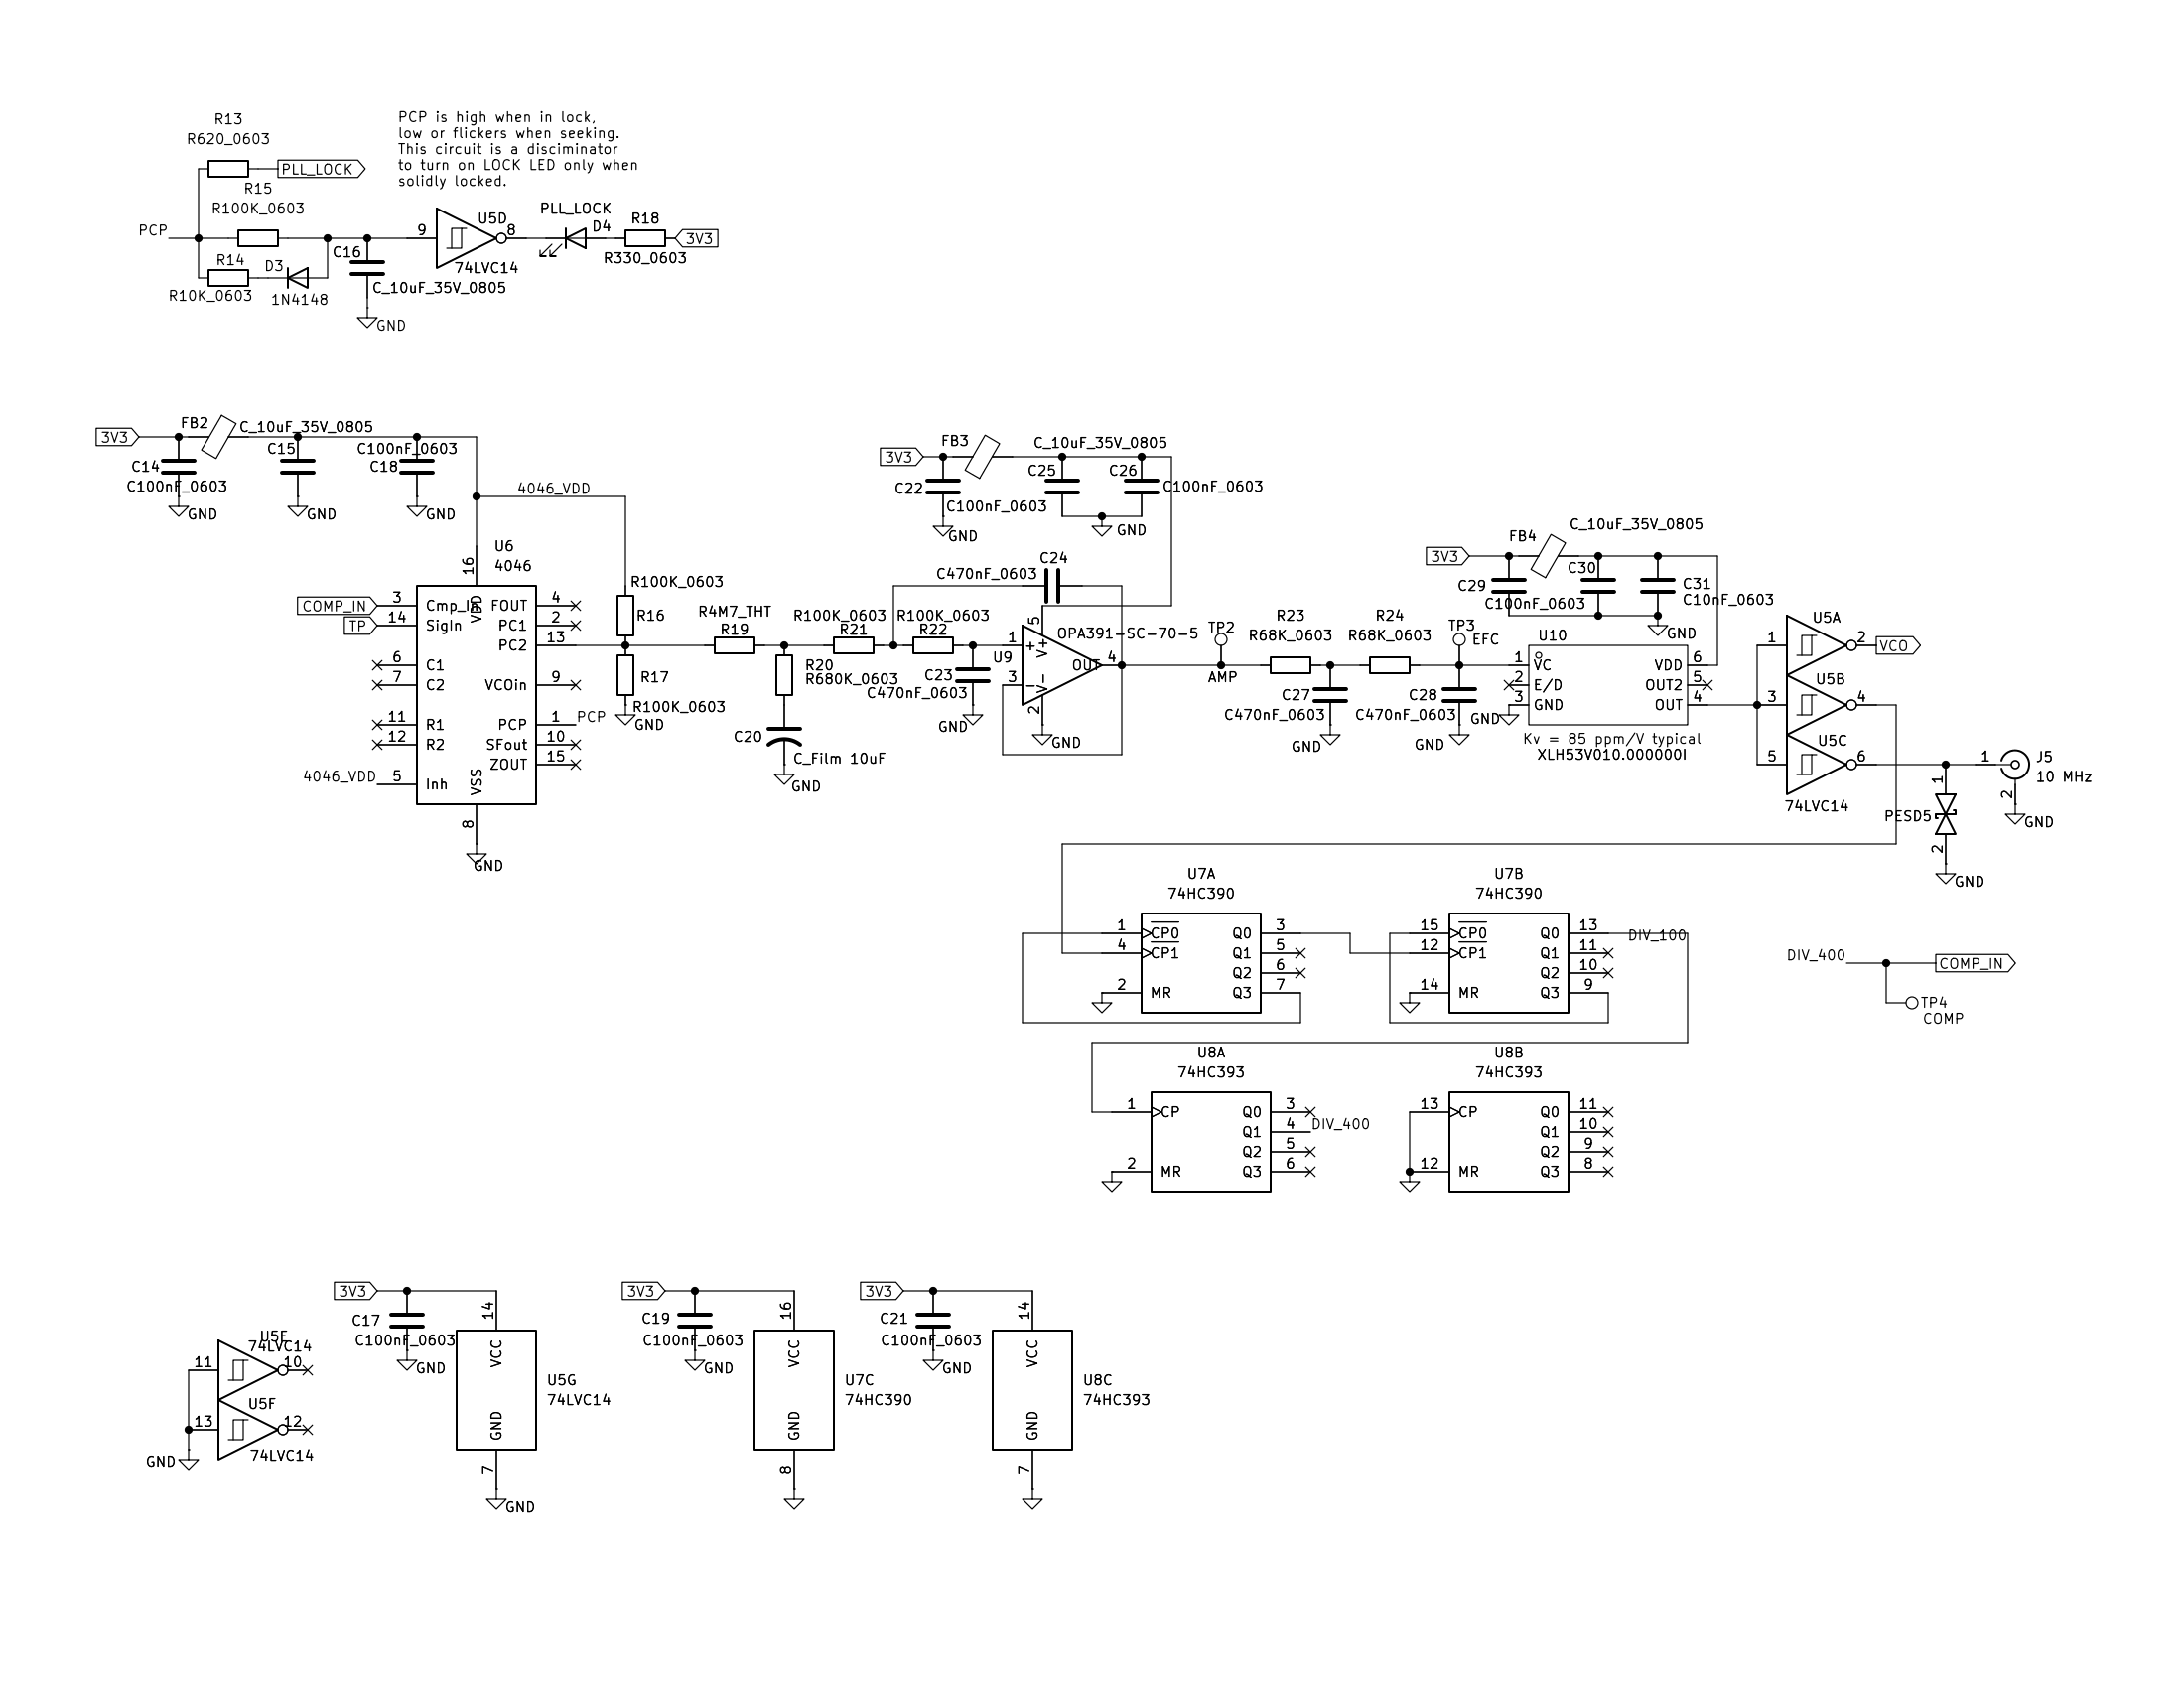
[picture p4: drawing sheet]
<svg xmlns="http://www.w3.org/2000/svg" width="279mm" height="216mm" viewBox="0 0 279 216" stroke-linecap="round" stroke-linejoin="round" font-family="sans-serif">
<g fill="none" stroke="#000" stroke-width=".25">
<path d="M26.7 20.6h5v2h-5zM26.7 34.5h5v2.1h-5zM30.5 29.5h5.1v2h-5.1zM36.8 35.6l2.6-1.3v2.5zM36.8 34.3v2.5M55.9 26.7l7.6 3.8-7.6 3.8zM72.4 30.5l2.5-1.3v2.6zM72.4 29.2v2.6M80 29.5h5.1v2h-5.1zM53.3 74.9h15.3v28h-15.3zM79 76.2h2v5.1h-2zM228.6 78.7l7.6 3.9-7.6 3.8z"/>
<path d="M79 83.8h2v5.1h-2zM91.4 81.5h5.1v2.1h-5.1zM99.3 83.8h2v5.1h-2zM106.7 81.5h5.1v2.1h-5.1zM116.8 81.5h5.1v2.1h-5.1zM130.8 80l10.2 5.1-10.2 5.1zM162.6 84.1h5v2h-5zM175.3 84.1h5v2h-5zM228.6 86.4l7.6 3.8-7.6 3.8zM228.6 94l7.6 3.8-7.6 3.8zM256 97.3a1.82 1.82 0 0 1 2.8-1 1.82 1.82 0 0 1 0 2.9 1.82 1.82 0 0 1-2.8-.9M146 116.8h15.3v12.7h-15.3z"/>
<path d="M185.4 116.8h15.3v12.7h-15.3zM247.6 101.6h2.6l-1.3 2.5zM248.9 104.1l1.3 2.6h-2.6zM249.9 103.6h.3v.5h-2.6v.5h.3M147.3 139.7h15.3v12.7h-15.3zM185.4 139.7h15.3v12.7h-15.3zM27.9 179.1l7.7 3.8-7.7 3.8zM27.9 171.5l7.7 3.8-7.7 3.8zM58.4 170.2h10.2v15.2h-10.2zM96.5 170.2h10.2v15.2h-10.2zM127 170.2h10.2v15.2h-10.2z"/>
</g>
<g fill="none" stroke="#000" stroke-width=".15">
<path d="M21.6 30.5h8.9M26.7 21.6h-1.3v14h1.3M31.7 21.6h3.9M35.6 20.5h10.2l.9 1.1-.9 1.1h-10.2zM35.6 30.5h20.3M41.9 30.5v5.1h-10.2M47 39.4v1.2h1.3l-1.3 1.3-1.3-1.3h1.3M47 39.4h.1M47 30.5v2.8M47 35.3v4.1M59.1 29.2h-1.3v2.6M59.7 29.2h-.6v2.6h-2"/>
<path d="M64.8 30.5h15.2M70.6 31.2l-1.5 1.6h.7h-.7v-.8M71.9 31.2l-1.5 1.6h.7h-.7v-.8M85.1 30.5h1.3M87.3 29.4h4.5v2.2h-4.5l-.9-1.1zM12.3 54.8h4.5l1 1.1-1 1.1h-4.5zM17.8 55.9h8.9M22.9 55.9v2.8M28.3 53.1l1.9 1.1-2.6 4.4-1.8-1zM29.2 55.9h31.8v19M38.1 55.9v2.8M53.3 55.9v2.8"/>
<path d="M112.6 57.3h4.6l.9 1.1-.9 1.1h-4.6zM118.1 58.4h6.4M120.6 58.4v2.8M126 55.7l1.9 1-2.6 4.5-1.8-1.1zM126.9 58.4h23v19.1h-16.6v3.8M135.9 58.4v2.8M146 58.4v2.8M22.9 63.5v1.3h1.2l-1.2 1.2-1.3-1.2h1.3M22.9 63.5h.1M22.9 60.7v2.8M38.1 76.4h9.2l1 1.1-1 1.1h-9.2zM38.1 63.5v1.3h1.3l-1.3 1.2-1.3-1.2h1.3"/>
<path d="M38.1 63.5h.1M38.1 60.7v2.8M44.1 78.9h3.2l1 1.1-1 1.1h-3.2zM48.3 77.5h5M53.3 63.5v1.3h1.3l-1.3 1.2-1.2-1.2h1.2M53.3 63.5h.1M53.3 60.7v2.8M61 63.5h19v12.7M68.6 77.5h5.1M73.1 76.9l1.2 1.2M73.1 79.4l1.2 1.2M74.3 76.9l-1.2 1.2"/>
<path d="M74.3 79.4l-1.2 1.2M120.6 66v1.3h1.3l-1.3 1.3-1.2-1.3h1.2M120.6 66h.1M120.6 63.2v2.8M133.6 74.9h-19.3v7.7M135.6 74.9h7.9v21.6h-15.2v-8.9h2.5M135.9 63.2v2.8h10.1v-2.8M141 66v1.3h1.2l-1.2 1.3-1.3-1.3h1.3M141 66h.1M182.5 70h4.5l1 1.1-1 1.1h-4.5zM188 71.1h8.8M193 71.1v2.8"/>
<path d="M193 75.9v2.8h19.1M198.4 68.4l1.9 1-2.6 4.5-1.8-1.1zM199.3 71.1h20.4v14h-3.8M204.5 71.1v2.8M204.5 75.9v2.8M212.1 78.7v1.3h1.3l-1.3 1.3-1.3-1.3h1.3M212.1 78.7h.1M212.1 71.1v2.8M212.1 75.9v2.8M47.7 94.6l1.2 1.3M47.7 92.1l1.2 1.2M47.7 87l1.2 1.2"/>
<path d="M47.7 84.5l1.2 1.2M48.3 85.1h5M48.3 87.6h5M48.3 92.7h5M48.3 80h5M48.3 95.3h5M48.9 94.6l-1.2 1.3M48.9 92.1l-1.2 1.2M48.9 87l-1.2 1.2M48.9 84.5l-1.2 1.2M68.6 87.6h5.1M68.6 82.6h22.8"/>
<path d="M68.6 97.8h5.1M68.6 92.7h5.1M68.6 80h5.1M68.6 95.3h5.1M73.1 87l1.2 1.2M73.1 94.6l1.2 1.3M73.1 97.2l1.2 1.2M74.3 87l-1.2 1.2M74.3 94.6l-1.2 1.3M74.3 97.2l-1.2 1.2M80 90.2v1.2h1.3l-1.3 1.3-1.3-1.3h1.3M80 90.2h.1"/>
<path d="M80 81.3v2.5M80 88.9v1.3M96.5 82.6h10.2M100.3 97.8v1.3h1.3l-1.3 1.2-1.2-1.2h1.2M100.3 97.8h.1M100.3 82.6v1.2M100.3 88.9v4.1M100.3 94.5v3.3M111.8 82.6h5M121.9 82.6h8.9M124.5 90.2v1.2h1.2l-1.2 1.3-1.3-1.3h1.3M124.5 90.2h.1"/>
<path d="M124.5 82.6v2.7M124.5 87.4v2.8M133.3 92.7v1.3h1.3l-1.3 1.3-1.2-1.3h1.2M133.3 92.7h.1M133.3 88.9v3.8M141 85.1h21.6M156.2 82.6v2.5M167.6 85.1h7.7M170.2 92.7v1.3h1.2l-1.2 1.3-1.3-1.3h1.3M170.2 92.7h.1M170.2 85.1v2.8M170.2 89.9v2.8"/>
<path d="M180.3 85.1h15.3M186.7 92.7v1.3h1.3l-1.3 1.3-1.3-1.3h1.3M186.7 92.7h.1M186.7 82.6v5.3M186.7 89.9v2.8M192.4 87l1.2 1.2M193 90.2v1.2h1.3l-1.3 1.3-1.2-1.3h1.2M193 90.2h.1M193 87.6h2.6M193 90.2h2.6M193.6 87l-1.2 1.2M195.6 82.6h20.3v10.1h-20.3z"/>
<path d="M215.9 87.6h2.5M215.9 90.2h12.7M217.8 87l1.2 1.2M219 87l-1.2 1.2M228.6 82.6h-3.8v15.2h3.8M231.8 88.9h-1.3v2.5M231.8 81.3h-1.3v2.5M231.8 96.5h-1.3v2.6M232.4 88.9h-.6v2.5h-1.9M232.4 81.3h-.6v2.5h-1.9M232.4 96.5h-.6v2.6h-1.9M237.5 90.2h5.1v17.8h-106.7v13.9h10.1"/>
<path d="M237.5 82.6h2.5M237.5 97.8h19.8M240 81.4h4.7l1 1.2-1 1.1h-4.7zM248.9 97.8v3.8M257.8 99.6v3.3M48.3 100.3h5M61 108v1.2h1.2l-1.2 1.3-1.3-1.3h1.3M61 108h.1M61 102.9v5.1M146 118.7l1.3 .7-1.3 .6M146 119.4h-15.2v11.4h35.6v-3.8h-5.1M147.3 117.9h3.5"/>
<path d="M161.3 119.4h11.4v2.5h12.7M185.4 118.7l1.3 .7-1.3 .6M185.4 119.4h-7.6v11.4h27.9v-3.8h-5M186.7 117.9h3.5M200.7 119.4h15.2v14h-76.2v8.8h7.6M248.9 110.5v1.3h1.3l-1.3 1.2-1.3-1.2h1.3M248.9 110.5h.1M248.9 106.7v3.8M257.8 102.9v1.2h1.3l-1.3 1.3-1.3-1.3h1.3M257.8 102.9h.1M141 127v1.3h1.2l-1.2 1.2-1.3-1.2h1.3M141 127h.1"/>
<path d="M141 127h5M146 121.3l1.3 .6-1.3 .7M147.3 120.5h3.5M161.3 121.9h5.1M161.3 124.5h5.1M165.8 123.9l1.2 1.2M165.8 121.3l1.2 1.2M167 123.9l-1.2 1.2M167 121.3l-1.2 1.2M180.3 127v1.3h1.3l-1.3 1.2-1.2-1.2h1.2M180.3 127h.1M180.3 127h5.1"/>
<path d="M185.4 121.3l1.3 .6-1.3 .7M186.7 120.5h3.5M200.7 121.9h5M200.7 124.5h5M205.1 121.3l1.2 1.2M205.1 123.9l1.2 1.2M206.3 121.3l-1.2 1.2M206.3 123.9l-1.2 1.2M236.2 123.2h11.4M241.3 123.2v5.1h2.5M247.6 122.1h9.3l.9 1.1-.9 1.1h-9.3zM142.2 149.9v1.2h1.3l-1.3 1.3-1.2-1.3h1.2"/>
<path d="M142.2 149.9h.1M142.2 149.9h5.1M147.3 141.6l1.3 .6-1.3 .7M162.6 142.2h5M162.6 149.9h5M162.6 144.8h5M162.6 147.3h5M167 141.6l1.2 1.2M167 149.3l1.2 1.2M167 146.7l1.2 1.2M168.2 141.6l-1.2 1.2M168.2 149.3l-1.2 1.2"/>
<path d="M168.2 146.7l-1.2 1.2M180.3 149.9v1.2h1.3l-1.3 1.3-1.2-1.3h1.2M180.3 149.9h.1M180.3 149.9h5.1M185.4 141.6l1.3 .6-1.3 .7M185.4 142.2h-5.1v7.7M200.7 142.2h5M200.7 149.9h5M200.7 144.8h5M200.7 147.3h5M205.1 149.3l1.2 1.2M205.1 141.6l1.2 1.2"/>
<path d="M205.1 144.2l1.2 1.2M205.1 146.7l1.2 1.2M206.3 149.3l-1.2 1.2M206.3 141.6l-1.2 1.2M206.3 144.2l-1.2 1.2M206.3 146.7l-1.2 1.2M27.9 175.3h-3.8v10.1M31.1 174h-1.3v2.5M31.7 174h-.6v2.5h-1.9M36.8 175.3h2.6M38.8 174.7l1.2 1.2M40 174.7l-1.2 1.2"/>
<path d="M42.8 164h4.5l1 1.1-1 1.1h-4.5zM48.3 165.1h15.2v5.1M52.1 172.7v1.3h1.2l-1.2 1.3-1.3-1.3h1.3M52.1 172.7h.1M52.1 165.1v2.8M52.1 169.9v2.8M79.6 164h4.5l1 1.1-1 1.1h-4.5zM85.1 165.1h16.5v5.1M88.9 172.7v1.3h1.3l-1.3 1.3-1.3-1.3h1.3M88.9 172.7h.1M88.9 165.1v2.8M88.9 169.9v2.8"/>
<path d="M110.1 164h4.5l1 1.1-1 1.1h-4.5zM115.6 165.1h16.5v5.1M119.4 172.7v1.3h1.2l-1.2 1.3-1.3-1.3h1.3M119.4 172.7h.1M119.4 165.1v2.8M119.4 169.9v2.8M24.1 185.4v1.3h1.3l-1.3 1.3-1.2-1.3h1.2M24.1 185.4h.1M24.1 182.9h3.8M31.1 181.6h-1.3v2.6M31.7 181.6h-.6v2.6h-1.9M36.8 182.9h2.6"/>
<path d="M38.8 182.3l1.2 1.2M40 182.3l-1.2 1.2M63.5 190.5v1.3h1.3l-1.3 1.2-1.3-1.2h1.3M63.5 190.5h.1M63.5 185.4v5.1M101.6 190.5v1.3h1.3l-1.3 1.2-1.3-1.2h1.3M101.6 190.5h.1M101.6 185.4v5.1M132.1 190.5v1.3h1.2l-1.2 1.2-1.3-1.2h1.3M132.1 190.5h.1M132.1 185.4v5.1"/>
<circle cx="64.1" cy="30.5" r=".63"/>
<circle cx="156.2" cy="81.8" r=".76"/>
<circle cx="186.7" cy="81.8" r=".76"/>
<circle cx="196.9" cy="83.8" r=".38"/>
<circle cx="236.9" cy="82.5" r=".63"/>
<circle cx="236.9" cy="97.8" r=".63"/>
<circle cx="236.9" cy="90.2" r=".63"/>
<circle cx="244.6" cy="128.3" r=".76"/>
<circle cx="36.2" cy="175.3" r=".63"/>
<circle cx="36.2" cy="182.9" r=".63"/>
</g>
<g fill="none" stroke="#000" stroke-width=".51">
<path d="M45 33.5h4M45 35.1h4M20.8 58.9h4.1M36.1 58.9h4M51.3 58.9h4.1M20.8 60.5h4.1M36.1 60.5h4M51.3 60.5h4.1M118.6 61.5h4.1M118.6 63h4.1M133.9 61.5h4M133.9 63h4"/>
<path d="M133.9 72.9v4.1M135.4 72.9v4.1M144 61.5h4.1M144 63h4.1M191 75.7h4.1M191 74.2h4.1M202.4 75.7h4.1M202.4 74.2h4.1M210.1 75.7h4M210.1 74.2h4M98.3 95.3a3.3 3.3 0 0 1 4.1 0M98.3 93.2h4.1"/>
<path d="M122.4 85.6h4.1M122.4 87.1h4.1M168.1 88.1h4.1M168.1 89.7h4.1M184.7 88.1h4M184.7 89.7h4M50 169.7h4.1M50 168.1h4.1M86.9 169.7h4M86.9 168.1h4M117.3 169.7h4.1M117.3 168.1h4.1"/>
</g>
<circle cx="257.8" cy="97.8" r=".51" fill="none" stroke="#000" stroke-width=".2"/>
<g fill="#000" stroke="#000" stroke-width=".13">
<circle cx="25.4" cy="30.5" r=".46"/>
<circle cx="41.9" cy="30.5" r=".46"/>
<circle cx="47" cy="30.5" r=".46"/>
<circle cx="22.9" cy="55.9" r=".46"/>
<circle cx="38.1" cy="55.9" r=".46"/>
<circle cx="53.3" cy="55.9" r=".46"/>
<circle cx="120.6" cy="58.4" r=".46"/>
<circle cx="135.9" cy="58.4" r=".46"/>
<circle cx="146" cy="58.4" r=".46"/>
<circle cx="61" cy="63.5" r=".46"/>
<circle cx="141" cy="66" r=".46"/>
<circle cx="193" cy="71.1" r=".46"/>
<circle cx="204.5" cy="71.1" r=".46"/>
<circle cx="204.5" cy="78.7" r=".46"/>
<circle cx="212.1" cy="78.7" r=".46"/>
<circle cx="212.1" cy="71.1" r=".46"/>
<circle cx="80" cy="82.6" r=".46"/>
<circle cx="100.3" cy="82.6" r=".46"/>
<circle cx="114.3" cy="82.6" r=".46"/>
<circle cx="124.5" cy="82.6" r=".46"/>
<circle cx="143.5" cy="85.1" r=".46"/>
<circle cx="156.2" cy="85.1" r=".46"/>
<circle cx="170.2" cy="85.1" r=".46"/>
<circle cx="186.7" cy="85.1" r=".46"/>
<circle cx="224.8" cy="90.2" r=".46"/>
<circle cx="248.9" cy="97.8" r=".46"/>
<circle cx="241.3" cy="123.2" r=".46"/>
<circle cx="180.3" cy="149.9" r=".46"/>
<circle cx="52.1" cy="165.1" r=".46"/>
<circle cx="88.9" cy="165.1" r=".46"/>
<circle cx="119.4" cy="165.1" r=".46"/>
<circle cx="24.1" cy="182.9" r=".46"/>
</g>
<g font-size="1.3">
<text x="27.2" y="16.2">R13</text>
<text x="50.8" y="15.9">PCP is high when in lock,</text>
<text x="50.8" y="18">low or flickers when seeking.</text>
<text x="23.7" y="18.7">R620_0603</text>
<text x="35.9" y="22.6">PLL_LOCK</text>
<text x="50.8" y="20">This circuit is a disciminator</text>
<text x="50.8" y="22.1">to turn on LOCK LED only when</text>
<text x="26.9" y="27.6">R100K_0603</text>
<text x="31" y="25.1">R15</text>
<text x="50.8" y="24.1">solidly locked.</text>
<text x="61" y="28.9">U5D</text>
<text x="68.9" y="27.6">PLL_LOCK</text>
<text x="75.6" y="29.9">D4</text>
<text x="80.6" y="28.9">R18</text>
<text x="17.6" y="30.4">PCP</text>
<text x="27.5" y="34.2">R14</text>
<text x="33.7" y="35">D3</text>
<text x="42.4" y="33.2">C16</text>
<text x="53.2" y="30.4">9</text>
<text x="58" y="35.3">74LVC14</text>
<text x="64.7" y="30.4">8</text>
<text x="77.1" y="34">R330_0603</text>
<text x="87.6" y="31.5">3V3</text>
<text x="21.4" y="38.8">R10K_0603</text>
<text x="34.5" y="39.3">1N4148</text>
<text x="47.5" y="37.8">C_10uF_35V_0805</text>
<text x="48" y="42.6">GND</text>
<text x="12.8" y="56.9">3V3</text>
<text x="23" y="55.1">FB2</text>
<text x="30.5" y="55.6">C_10uF_35V_0805</text>
<text x="34" y="58.4">C15</text>
<text x="45.5" y="58.4">C100nF_0603</text>
<text x="113.1" y="59.5">3V3</text>
<text x="120.3" y="57.4">FB3</text>
<text x="132.1" y="57.6">C_10uF_35V_0805</text>
<text x="16" y="63.2">C100nF_0603</text>
<text x="16.6" y="60.7">C14</text>
<text x="47.1" y="60.7">C18</text>
<text x="66" y="63.5">4046_VDD</text>
<text x="114.3" y="63.4">C22</text>
<text x="120.9" y="65.7">C100nF_0603</text>
<text x="131.3" y="61.2">C25</text>
<text x="141.7" y="61.2">C26</text>
<text x="148.6" y="63.2">C100nF_0603</text>
<text x="23.8" y="66.7">GND</text>
<text x="39.1" y="66.7">GND</text>
<text x="54.3" y="66.7">GND</text>
<text x="63.1" y="70.8">U6</text>
<text x="121.1" y="69.5">GND</text>
<text x="142.7" y="68.8">GND</text>
<text x="192.9" y="69.5">FB4</text>
<text x="200.6" y="68">C_10uF_35V_0805</text>
<text x="50.1" y="77.4">3</text>
<text x="60.9" y="73.7" transform="rotate(-90 60.9 73.7)">16</text>
<text x="63.1" y="73.4">4046</text>
<text x="70.4" y="77.4">4</text>
<text x="80.5" y="75.4">R100K_0603</text>
<text x="119.6" y="74.4">C470nF_0603</text>
<text x="132.8" y="72.3">C24</text>
<text x="183" y="72.2">3V3</text>
<text x="186.3" y="75.9">C29</text>
<text x="200.4" y="73.6">C30</text>
<text x="215.1" y="75.6">C31</text>
<text x="215.1" y="77.7">C10nF_0603</text>
<text x="38.5" y="78.5">COMP_IN</text>
<text x="44.5" y="81.1">TP</text>
<text x="49.5" y="79.9">14</text>
<text x="54.3" y="78.4">Cmp_In</text>
<text x="54.3" y="81">SigIn</text>
<text x="61.9" y="79.8" transform="rotate(-90 61.9 79.8)">VDD</text>
<text x="62.6" y="78.4">FOUT</text>
<text x="63.6" y="81">PC1</text>
<text x="63.6" y="83.5">PC2</text>
<text x="69.8" y="82.5">13</text>
<text x="70.4" y="79.9">2</text>
<text x="81.3" y="79.7">R16</text>
<text x="89.2" y="79.2">R4M7_THT</text>
<text x="92" y="81.5">R19</text>
<text x="101.3" y="79.7">R100K_0603</text>
<text x="107.2" y="81.5">R21</text>
<text x="114.5" y="79.7">R100K_0603</text>
<text x="117.4" y="81.5">R22</text>
<text x="128.8" y="82.5">1</text>
<text x="130.9" y="83.5">+</text>
<text x="133.3" y="80.1" transform="rotate(-90 133.3 80.1)">5</text>
<text x="135.1" y="82">OPA391-SC-70-5</text>
<text x="154.4" y="81.2">TP2</text>
<text x="159.6" y="82.2">R68K_0603</text>
<text x="163.1" y="79.7">R23</text>
<text x="172.3" y="82.2">R68K_0603</text>
<text x="175.8" y="79.7">R24</text>
<text x="185.2" y="81">TP3</text>
<text x="188.2" y="82.8">EFC</text>
<text x="189.8" y="78.2">C100nF_0603</text>
<text x="196.6" y="82.2">U10</text>
<text x="213.1" y="82">GND</text>
<text x="226" y="82.5">1</text>
<text x="231.7" y="80">U5A</text>
<text x="237.4" y="82.5">2</text>
<text x="240.3" y="83.6">VCO</text>
<text x="50.1" y="85">6</text>
<text x="50.1" y="87.5">7</text>
<text x="54.3" y="86.1">C1</text>
<text x="54.3" y="88.6">C2</text>
<text x="61.9" y="88.6">VCOin</text>
<text x="70.4" y="87.5">9</text>
<text x="81.8" y="87.6">R17</text>
<text x="102.9" y="86.1">R20</text>
<text x="102.9" y="87.8">R680K_0603</text>
<text x="110.7" y="89.6">C470nF_0603</text>
<text x="118.1" y="87.3">C23</text>
<text x="126.9" y="85">U9</text>
<text x="128.8" y="87.5">3</text>
<text x="130.9" y="88.6">-</text>
<text x="134.3" y="88.8" transform="rotate(-90 134.3 88.8)">V-</text>
<text x="134.3" y="84.3" transform="rotate(-90 134.3 84.3)">V+</text>
<text x="137" y="86.1">OUT</text>
<text x="141.5" y="85">4</text>
<text x="154.4" y="87.6">AMP</text>
<text x="163.8" y="89.9">C27</text>
<text x="180.1" y="89.9">C28</text>
<text x="193.6" y="85">1</text>
<text x="193.6" y="87.5">2</text>
<text x="196.1" y="86.1">VC</text>
<text x="196.1" y="88.6">E/D</text>
<text x="210.3" y="88.6">OUT2</text>
<text x="211.5" y="86.1">VDD</text>
<text x="216.4" y="87.5">5</text>
<text x="216.4" y="85">6</text>
<text x="232.2" y="87.8">U5B</text>
<text x="49.5" y="92.6">11</text>
<text x="49.5" y="95.2">12</text>
<text x="54.3" y="93.7">R1</text>
<text x="63.5" y="93.7">PCP</text>
<text x="69.8" y="95.2">10</text>
<text x="70.4" y="92.6">1</text>
<text x="73.6" y="92.7">PCP</text>
<text x="80.8" y="91.4">R100K_0603</text>
<text x="81" y="93.7">GND</text>
<text x="93.7" y="95.2">C20</text>
<text x="119.9" y="93.9">GND</text>
<text x="133.3" y="91.5" transform="rotate(-90 133.3 91.5)">2</text>
<text x="134.3" y="96">GND</text>
<text x="156.4" y="92.4">C470nF_0603</text>
<text x="173.2" y="92.4">C470nF_0603</text>
<text x="187.9" y="92.9">GND</text>
<text x="193.6" y="90.1">3</text>
<text x="194.7" y="95.5">Kv = 85 ppm/V typical</text>
<text x="196.1" y="91.1">GND</text>
<text x="211.5" y="91.1">OUT</text>
<text x="216.4" y="90.1">4</text>
<text x="226" y="90.1">3</text>
<text x="232.4" y="95.7">U5C</text>
<text x="237.4" y="90.1">4</text>
<text x="38.6" y="100.3">4046_VDD</text>
<text x="50.1" y="100.2">5</text>
<text x="54.3" y="101.3">Inh</text>
<text x="54.3" y="96.2">R2</text>
<text x="61.9" y="101.9" transform="rotate(-90 61.9 101.9)">VSS</text>
<text x="62" y="96.2">SFout</text>
<text x="62.5" y="98.8">ZOUT</text>
<text x="69.8" y="97.7">15</text>
<text x="101.1" y="101.5">GND</text>
<text x="101.3" y="98">C_Film 10uF</text>
<text x="165.1" y="96.5">GND</text>
<text x="180.8" y="96.2">GND</text>
<text x="196.5" y="97.5">XLH53V010.000000I</text>
<text x="226" y="97.7">5</text>
<text x="237.4" y="97.7">6</text>
<text x="248.8" y="100.4" transform="rotate(-90 248.8 100.4)">1</text>
<text x="253.3" y="97.7">1</text>
<text x="260.3" y="97.8">J5</text>
<text x="260.3" y="100.3">10 MHz</text>
<text x="60.9" y="106.1" transform="rotate(-90 60.9 106.1)">8</text>
<text x="228.2" y="104.1">74LVC14</text>
<text x="240.9" y="105.4">PESD5</text>
<text x="257.7" y="102.3" transform="rotate(-90 257.7 102.3)">2</text>
<text x="258.8" y="106.1">GND</text>
<text x="60.4" y="111.7">GND</text>
<text x="151.7" y="112.7">U7A</text>
<text x="191" y="112.7">U7B</text>
<text x="248.8" y="109.3" transform="rotate(-90 248.8 109.3)">2</text>
<text x="249.9" y="113.7">GND</text>
<text x="142.8" y="119.3">1</text>
<text x="149.2" y="115.3">74HC390</text>
<text x="163.1" y="119.3">3</text>
<text x="181.5" y="119.3">15</text>
<text x="188.6" y="115.3">74HC390</text>
<text x="201.9" y="119.3">13</text>
<text x="142.8" y="121.8">4</text>
<text x="147" y="120.3">CP0</text>
<text x="147" y="122.9">CP1</text>
<text x="157.5" y="120.3">Q0</text>
<text x="157.5" y="122.9">Q1</text>
<text x="157.5" y="125.4">Q2</text>
<text x="163.1" y="121.8">5</text>
<text x="163.1" y="124.4">6</text>
<text x="181.5" y="121.8">12</text>
<text x="186.4" y="122.9">CP1</text>
<text x="186.4" y="120.3">CP0</text>
<text x="196.9" y="125.4">Q2</text>
<text x="196.9" y="122.9">Q1</text>
<text x="196.9" y="120.3">Q0</text>
<text x="201.9" y="124.4">10</text>
<text x="201.9" y="121.8">11</text>
<text x="208.1" y="120.6">DIV_100</text>
<text x="228.4" y="123.2">DIV_400</text>
<text x="247.9" y="124.2">COMP_IN</text>
<text x="142.8" y="126.9">2</text>
<text x="147" y="128">MR</text>
<text x="157.5" y="128">Q3</text>
<text x="163.1" y="126.9">7</text>
<text x="181.5" y="126.9">14</text>
<text x="186.4" y="128">MR</text>
<text x="196.9" y="128">Q3</text>
<text x="202.5" y="126.9">9</text>
<text x="245.6" y="129.2">TP4</text>
<text x="245.9" y="131.3">COMP</text>
<text x="153" y="135.6">U8A</text>
<text x="191" y="135.6">U8B</text>
<text x="144" y="142.2">1</text>
<text x="148.3" y="143.2">CP</text>
<text x="150.5" y="138.1">74HC393</text>
<text x="158.8" y="143.2">Q0</text>
<text x="164.4" y="142.2">3</text>
<text x="181.5" y="142.2">13</text>
<text x="186.4" y="143.2">CP</text>
<text x="188.6" y="138.1">74HC393</text>
<text x="196.9" y="143.2">Q0</text>
<text x="201.9" y="142.2">11</text>
<text x="144" y="149.8">2</text>
<text x="158.8" y="145.7">Q1</text>
<text x="158.8" y="148.3">Q2</text>
<text x="164.4" y="144.7">4</text>
<text x="164.4" y="147.2">5</text>
<text x="164.4" y="149.8">6</text>
<text x="167.6" y="144.7">DIV_400</text>
<text x="181.5" y="149.8">12</text>
<text x="196.9" y="148.3">Q2</text>
<text x="196.9" y="145.7">Q1</text>
<text x="201.9" y="144.7">10</text>
<text x="202.5" y="149.8">8</text>
<text x="202.5" y="147.2">9</text>
<text x="148.3" y="150.8">MR</text>
<text x="158.8" y="150.8">Q3</text>
<text x="186.4" y="150.8">MR</text>
<text x="196.9" y="150.8">Q3</text>
<text x="43.3" y="166.2">3V3</text>
<text x="80.1" y="166.2">3V3</text>
<text x="110.6" y="166.2">3V3</text>
<text x="31.6" y="173.2">74LVC14</text>
<text x="33.1" y="171.9">U5E</text>
<text x="44.8" y="169.9">C17</text>
<text x="45.2" y="172.4">C100nF_0603</text>
<text x="63.4" y="169" transform="rotate(-90 63.4 169)">14</text>
<text x="81.9" y="169.6">C19</text>
<text x="82.1" y="172.4">C100nF_0603</text>
<text x="101.5" y="169" transform="rotate(-90 101.5 169)">16</text>
<text x="112.4" y="169.6">C21</text>
<text x="112.6" y="172.4">C100nF_0603</text>
<text x="132" y="169" transform="rotate(-90 132 169)">14</text>
<text x="24.7" y="175.2">11</text>
<text x="36.1" y="175.2">10</text>
<text x="53.1" y="176">GND</text>
<text x="64.5" y="175.1" transform="rotate(-90 64.5 175.1)">VCC</text>
<text x="69.8" y="177.5">U5G</text>
<text x="89.9" y="176">GND</text>
<text x="102.6" y="175.1" transform="rotate(-90 102.6 175.1)">VCC</text>
<text x="107.9" y="177.5">U7C</text>
<text x="120.4" y="176">GND</text>
<text x="133" y="175.1" transform="rotate(-90 133 175.1)">VCC</text>
<text x="138.4" y="177.5">U8C</text>
<text x="24.7" y="182.8">13</text>
<text x="31.6" y="180.5">U5F</text>
<text x="36.1" y="182.8">12</text>
<text x="64.5" y="184.4" transform="rotate(-90 64.5 184.4)">GND</text>
<text x="69.8" y="180">74LVC14</text>
<text x="102.6" y="184.4" transform="rotate(-90 102.6 184.4)">GND</text>
<text x="107.9" y="180">74HC390</text>
<text x="133" y="184.4" transform="rotate(-90 133 184.4)">GND</text>
<text x="138.4" y="180">74HC393</text>
<text x="18.5" y="187.9">GND</text>
<text x="31.8" y="187.1">74LVC14</text>
<text x="63.4" y="188.7" transform="rotate(-90 63.4 188.7)">7</text>
<text x="101.5" y="188.7" transform="rotate(-90 101.5 188.7)">8</text>
<text x="132" y="188.7" transform="rotate(-90 132 188.7)">7</text>
<text x="64.5" y="193.7">GND</text>
</g>
</svg>
